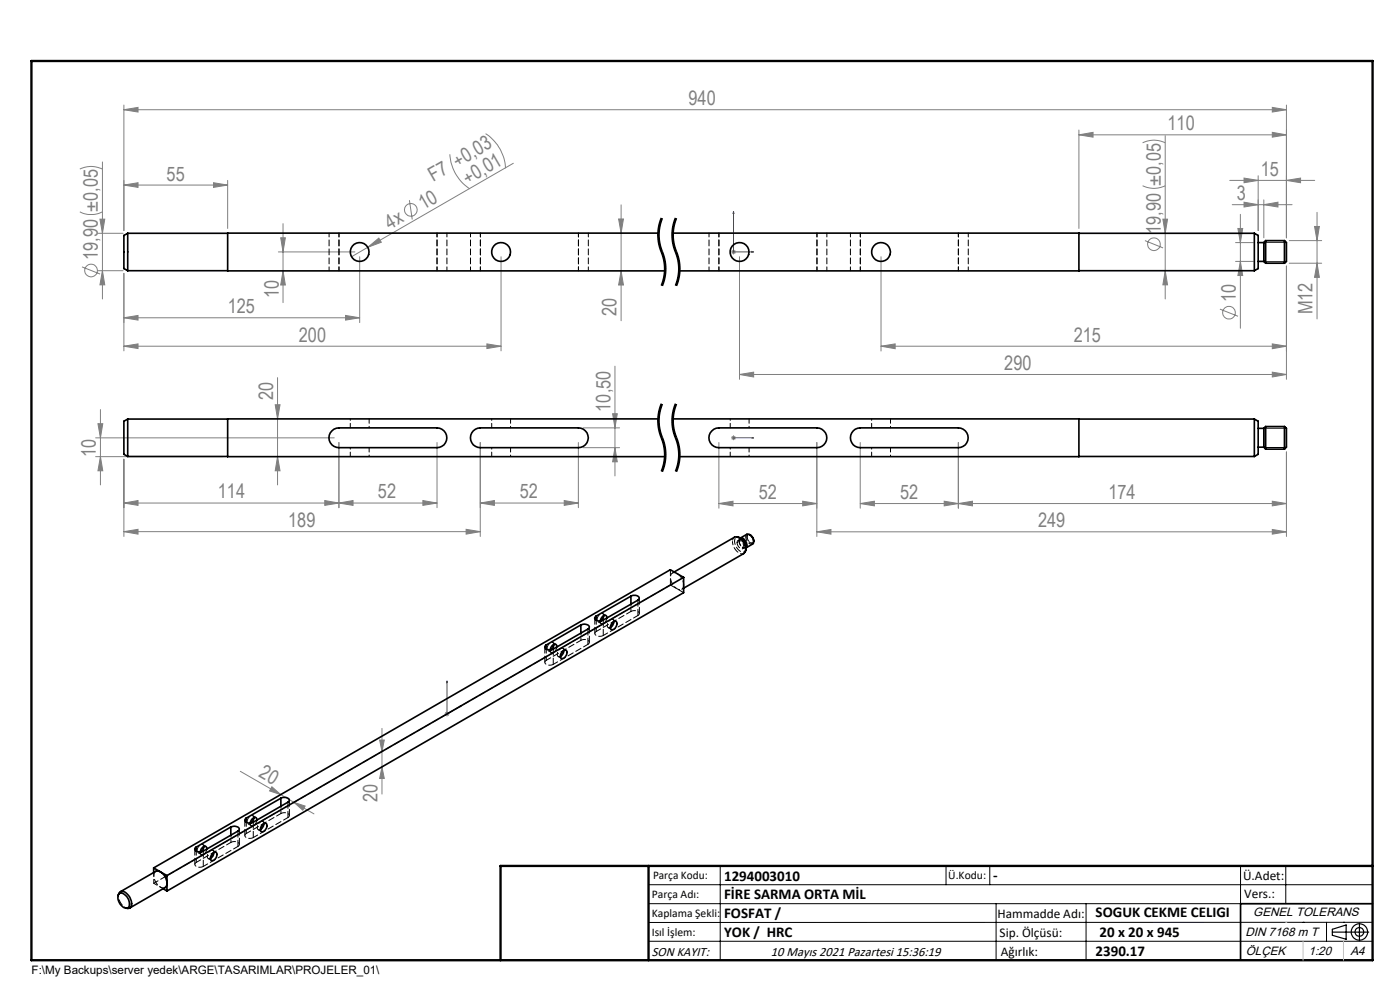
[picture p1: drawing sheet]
<svg xmlns="http://www.w3.org/2000/svg" width="297mm" height="210mm" viewBox="0 0 297 210" stroke-linecap="round" stroke-linejoin="round" font-family="sans-serif">
<g fill="none" stroke="#808080" stroke-width=".21">
<path d="M16.9 35.9l.3-.2a5.4 5.4 0 0 1 4.5 .2M21.7 34.4v29M26.3 39.3l3-.5v.9zM26.3 39.3h22M26.3 23.3l3-.5v1zM26.3 22.3v26.6M26.3 23.3h246.6M45.3 38.8l3 .5-3 .4zM48.3 38.3v10.2M95.4 32.7a9.4 9.4 0 0 0 4.3 7.4M103 28.4a9.2 9.2 0 0 1 4.2 7.3M108.9 34.6l-30.9 17.8"/>
<path d="M228.9 28.6l3-.5v1zM228.9 27.6v20.9M228.9 28.6h44M242.4 39.4l.3 .1a5.3 5.3 0 0 0 4.5-.1M242.4 30.3l.3-.1a5.3 5.3 0 0 1 4.5 .1M247.2 28.8v34.6M260.9 38.3h18M263.9 37.8l3 .5-3 .5zM266.9 37.3v11.6M269.9 22.8l3 .5-3 .5zM269.9 28.1l3 .5-3 .5zM272.9 22.3v28.1"/>
<path d="M272.9 38.3l3-.5v1zM16.9 44.9a5.4 5.4 0 0 0 4.8 0M17.4 56.6l3.8 1.5M20.7 57.4h5.4M20.7 49.5h5.4M21.2 46.5h1l-.5 3zM21.7 57.4l.5 3h-1zM26.3 58v16.4M59.1 53.4h16.2M59.5 50.4h1l-.5 3zM60 47.4v16.8M60 57.5l.5 3h-1z"/>
<path d="M76.3 54.5v13.9M78 52.4l-3.4 2.1M78 52.4l2.4-1.9 .5 .9zM86.9 42.5l.6 4.1M106.3 54.5v19.9M131.2 46.5h1.1l-.5 3zM131.8 57.5l.5 3h-1.1zM131.8 43.5v24.5M155.1 53.4h1M155.3 53.1l.7 .7M155.6 52.9v1.1M156 53.1l-.7 .7"/>
<path d="M156.9 54.5v26M186.9 54.5v20M242.9 51l3.8 1.6M246.7 46.5h1l-.5 3zM247.2 57.4l.5 3h-1zM261.4 43.4h12.7M262.1 51.5h3.8M262.1 55.4h3.8M262.6 48.5h1l-.5 3zM263.1 45.5v24.1M263.1 55.4l.5 3h-1zM263.9 42.9l3 .5-3 .5z"/>
<path d="M268.1 43.4l3-.5v1zM268.1 42.4v8M272.9 56.4v24.1M273.5 55.8h6.9M273.5 51h6.9M278.9 48h1l-.5 3zM279.4 45v22.7M279.4 55.8l.5 3h-1zM26.3 67.4l3-.5v1zM26.3 67.4h50M26.3 73.4l3-.5v1zM26.3 73.4h80"/>
<path d="M73.3 66.9l3 .5-3 .5zM103.3 72.9l3 .5-3 .5zM130.5 77.7v23.3M156.9 79.4l3-.5v1.1zM156.9 79.4h116M186.9 73.4l3-.5v1.1zM186.9 73.4h86M258.8 65.6l3.8 1.5M269.9 72.9l3 .5-3 .6zM269.9 78.9l3 .5-3 .6zM20.3 92.9h50.6M20.3 96.9h27"/>
<path d="M20.8 89.9h1l-.5 3zM21.3 86.9v16M21.3 96.9l.5 3h-1zM26.3 97.4v16.4M58.4 85.9h1l-.5 3zM58.9 80.1v22.8M58.9 96.9l.5 3h-1zM71.9 93.9v13.8M92.7 93.9v13.8M101.9 93.9v19.9M122.7 93.9v13.8M123.7 90.8h7.7"/>
<path d="M123.7 95h7.7M130 87.8h1l-.5 3zM130.5 95l.5 3h-1zM152.5 93.9v13.9M155.1 92.9h1M155.3 92.5l.7 .7M155.6 92.3v1.1M156 92.5l-.7 .7M173.3 93.9v19.9M182.5 93.9v13.9M203.3 93.9v13.9M272.9 95.9v17.9"/>
<path d="M26.3 106.7l3-.5v1zM26.3 112.8l3-.5v1zM26.3 112.8h75.6M68.9 106.2l3 .5-3 .5zM71.9 106.7l3-.5v1zM89.7 106.2l3 .5-3 .5zM92.7 106.7h-66.4M98.9 112.3l3 .5-3 .5zM101.9 106.7l3-.5v1zM101.9 106.7h20.8M119.7 106.2l3 .5-3 .5zM152.5 106.8l3-.5v1z"/>
<path d="M152.5 106.8h20.8M170.3 106.3l3 .5-3 .5zM173.3 112.8l3-.5v1zM173.3 112.8h99.6M182.5 106.8l3-.5v1zM182.5 106.8h90.4M200.3 106.3l3 .5-3 .5zM203.3 106.8l3-.5v1zM269.9 106.3l3 .5-3 .5zM269.9 112.3l3 .5-3 .5zM80.5 157h1l-.5 2.4zM81 154.5v13.9"/>
<path d="M94.3 151.4h1M94.5 151.1l.7 .7M94.8 150.9v1.1M95.2 151.1l-.7 .7M51 163.6l8.5 4.9M57.7 166.9l1.8 1.6-2.3-.7zM59.5 168.5l2.9 1.7M62.4 170.2l2.3 .8-.5 .9zM62.4 170.2l4.2 2.4M81 162.7l.5 2.4h-1z"/>
<circle cx="19.3" cy="57.4" r="1.34"/>
<circle cx="87.2" cy="44.5" r="1.33"/>
<circle cx="244.8" cy="51.8" r="1.34"/>
<circle cx="260.7" cy="66.3" r="1.34"/>
</g>
<g fill="none" stroke="#000" stroke-width=".21">
<path d="M139.9 47l-.3 1.7-.1 1.4 .4 2.6M139.9 52.7a9.7 9.7 0 0 1 .6 7M140.2 52.2l.2 .8M140.2 46.2l-.3 .8M140.4 46.3a9.7 9.7 0 0 0 .3 7.9 9.3 9.3 0 0 1-.3 6.4M140.4 53l.1 .2M140.4 46.7l-.5 2.5v1.7l.3 1.3M140.5 53.2l.1 .2zM140.5 59.7l-.3 .8M140.6 46.3l-.2 .4M140.6 53.4l.5 1.6a9.5 9.5 0 0 1-.1 4.4M140.9 59.9l-.3 .8"/>
<path d="M141 59.4l-.1 .4M143.2 52.2l.1 .4M143.2 46.2a9.9 9.9 0 0 0 .3 8.1l.4 2.5v1.3l-.4 1.6M143.3 52.6a10.1 10.1 0 0 1 .7 6.8M143.3 47.1l-.4 2.5 .3 2.6M143.4 46.3a9.7 9.7 0 0 0 .3 7.9 9.3 9.3 0 0 1-.3 6.4M143.5 59.7l-.3 .8M143.6 46.3l-.3 .8M143.9 59.9l-.3 .8M144 59.4l-.1 .4M268.1 55.5h4.7M268.1 51.4h4.7"/>
<path d="M139.5 88.6v1.3M139.5 89.9l.4 2.2M139.9 86.4l-.4 2.2M139.9 92.1l.5 1.2M140.2 86.9l-.3 2.6 .1 1.2 .4 1.7M140.2 85.6l-.3 .8M140.4 93.3l.3 1.2M140.4 85.7a9.7 9.7 0 0 0 .3 8 9.3 9.3 0 0 1-.3 6.3M140.4 92.4l.1 .2M140.4 86.1l-.2 .9M140.5 92.6l.1 .2zM140.6 85.7l-.2 .4"/>
<path d="M140.6 92.8l.6 2.5M140.7 99.7l-.1 .4M140.7 94.5a9.1 9.1 0 0 1-.5 5.5M141.1 98.4l-.4 1.3M141.2 95.3l.1 1.4M141.3 96.7l-.2 1.7M142.5 88.6v1.3M142.5 89.9l.3 1.8 .6 1.6M143.2 86.9l-.3 2.6 .4 2.5M143.2 85.6l-.4 1.3-.3 1.7M143.3 92l.7 2 .2 1.3M143.3 86.5l-.1 .5"/>
<path d="M143.4 93.3l.3 1.2M143.4 85.7a9.7 9.7 0 0 0 .3 8 9.3 9.3 0 0 1-.3 6.3M143.6 85.7l-.3 .8M143.7 99.7l-.1 .4M143.7 94.5l.2 2.6-.2 1.2-.5 1.7M144.1 98.4l-.4 1.3M144.2 95.3l.1 1.4M144.3 96.7l-.2 1.7M268.1 94.9h4.7M268.1 90.8h4.7M158.6 113.4a1.15 1.15 0 0 1 1.1 1.8M137.6 187.7h153.6"/>
<path d="M137.6 191.7h153.6M137.6 199.7h153.6M152.8 183.7v20M200.7 183.7v4M210 183.7v4M211.3 191.7v12M230.4 191.7v12M263.2 183.7v20M272.8 183.7v8M276.4 195.6h.1M281.4 195.6v4.1M285 195.6h.1"/>
<path d="M291.2 195.6l-153.6 .1"/>
</g>
<path d="M158.6 113.4a1.19 1.19 0 0 0 1.1 1.8" fill="none" stroke="#000" stroke-width=".21" stroke-dasharray="1.3 .6" stroke-dashoffset=".3" stroke-linecap="butt"/>
<path d="M140.4 46.3a9.3 9.3 0 0 0 0 7.1M140.4 53.4a9.3 9.3 0 0 1 0 7.2M143.4 46.3a9.3 9.3 0 0 0 0 7.1M143.4 53.4a9.3 9.3 0 0 1 0 7.2M140.4 85.7a9.3 9.3 0 0 0 0 7.1M140.4 92.8a9.3 9.3 0 0 1 0 7.2M143.4 85.7a9.3 9.3 0 0 0 0 7.1M143.4 92.8a9.3 9.3 0 0 1 0 7.2" fill="none" stroke="#000" stroke-width=".21" stroke-dasharray="6.3 1.3 1.3 1.3" stroke-dashoffset="4.6" stroke-linecap="butt"/>
<g fill="none" stroke="#000" stroke-width=".25">
<path d="M282.6 197.7h7.8M282.6 197.1l3-.9v3l-3-.8zM288.4 195.8v3.8M106.2 203.7h185"/>
<circle cx="288.4" cy="197.7" r="1.74"/>
<circle cx="288.4" cy="197.7" r=".93"/>
</g>
<path d="M155.6 44.9v8.5h4.3M155.6 44.9l.1 .4h-.2zM159.5 53.3l.4 .1-.4 .1zM155.5 92.9h.2zM155.6 92.9h.1M155.6 92.9h4.3M159.9 92.9h-.4h.4M94.8 144.5v6.9l3.1-1.7M94.8 144.5l.1 .3h-.1zM97.6 149.8l.3-.1-.3 .3z" fill="none" stroke="#00f" stroke-width=".21"/>
<path d="M158.7 113.4h-.1" fill="none" stroke="#000" stroke-width=".21" stroke-dasharray="1.3 .6"/>
<path d="M291.2 191.7h-28v12" fill="none" stroke="#000" stroke-width=".35"/>
<path d="M6.7 12.9h284.5v190.8h-284.5zM137.6 183.7v20M291.2 183.7h-185v20" fill="none" stroke="#000" stroke-width=".5"/>
<path d="M276.4 199.7v4M285 199.7v4" fill="none" stroke="#c0c0c0" stroke-width=".21"/>
<path d="M272.8 195.6h.1" fill="none" stroke="#c0c0c0" stroke-width=".25"/>
<g fill="#00f">
<path d="M159.5 53.3l.4 .1-.4 .1zM155.6 44.9l.1 .4h-.2z"/>
<path d="M159.5 92.9h.4zM155.5 92.9h.2z"/>
<path d="M97.6 149.8l.3-.1-.3 .3zM94.8 144.5l.1 .3h-.1z"/>
</g>
<g fill="#808080">
<path d="M78 52.4l2.4-1.9 .5 .9z"/>
<path d="M45.3 38.8l3 .5-3 .4zM26.3 39.3l3-.5v.9zM272.9 38.3l3-.5v1zM263.9 37.8l3 .5-3 .5zM73.3 66.9l3 .5-3 .5zM26.3 67.4l3-.5v1zM68.9 106.2l3 .5-3 .5zM26.3 106.7l3-.5v1zM98.9 112.3l3 .5-3 .5zM26.3 112.8l3-.5v1z"/>
<path d="M26.3 23.3l3-.5v1zM269.9 22.8l3 .5-3 .5zM228.9 28.6l3-.5v1zM269.9 28.1l3 .5-3 .5zM26.3 73.4l3-.5v1zM103.3 72.9l3 .5-3 .5zM186.9 73.4l3-.5v1.1zM269.9 72.9l3 .5-3 .6zM156.9 79.4l3-.5v1.1zM269.9 78.9l3 .5-3 .6zM263.9 42.9l3 .5-3 .5zM268.1 43.4l3-.5v1zM203.3 106.8l3-.5v1zM269.9 106.3l3 .5-3 .5zM173.3 112.8l3-.5v1zM269.9 112.3l3 .5-3 .5z"/>
<path d="M152.5 106.8l3-.5v1zM170.3 106.3l3 .5-3 .5z"/>
<path d="M182.5 106.8l3-.5v1zM200.3 106.3l3 .5-3 .5z"/>
<path d="M279.4 55.8l.5 3h-1zM278.9 48h1l-.5 3zM21.7 57.4l.5 3h-1zM21.2 46.5h1l-.5 3z"/>
<path d="M59.5 50.4h1l-.5 3zM60 57.5l.5 3h-1zM131.2 46.5h1.1l-.5 3zM131.8 57.5l.5 3h-1.1zM262.6 48.5h1l-.5 3zM263.1 55.4l.5 3h-1zM20.8 89.9h1l-.5 3zM21.3 96.9l.5 3h-1zM130 87.8h1l-.5 3zM130.5 95l.5 3h-1zM58.4 85.9h1l-.5 3zM58.9 96.9l.5 3h-1zM80.5 157h1l-.5 2.4zM81 162.7l.5 2.4h-1z"/>
<path d="M246.7 46.5h1l-.5 3zM247.2 57.4l.5 3h-1z"/>
<path d="M57.7 166.9l1.8 1.6-2.3-.7zM62.4 170.2l2.3 .8-.5 .9z"/>
<path d="M71.9 106.7l3-.5v1zM89.7 106.2l3 .5-3 .5zM101.9 106.7l3-.5v1zM119.7 106.2l3 .5-3 .5z"/>
</g>
<g fill="none" stroke="#000" stroke-width=".35">
<path d="M27.1 49.5l-.8 .4v7.1l.8 .4M27.1 49.5v7.9M27.1 49.5h21.2M27.1 57.4l114 .1M139.7 49.5h-91.4v8M142.7 49.5h86.2v8M228.9 49.5h37.2M266.1 49.5v7.9M266.1 49.5l.8 .4v7.1l-.8 .4M266.1 57.4l-122 .1M266.9 55.4h1.2M266.9 51.5h1.2"/>
<path d="M268.1 51.5v3.9M268.1 55.4l.4 .4M268.5 51v4.8M268.5 51l-.4 .5M268.5 51h4M268.5 55.8h4M272.5 51l.4 .5v3.9l-.4 .4M272.5 51v4.8M27.1 88.9v7.9M27.1 88.9l-.8 .5v7l.8 .4M27.1 88.9h21.2M27.1 96.8l114 .1"/>
<path d="M70.4 91.4l.4-.4 1.1-.2h20.8a2.1 2.1 0 0 1 2.1 2.1 2.1 2.1 0 0 1-2.1 2.1h-20.8a2.08 2.08 0 0 1-1.9-1.3 2.08 2.08 0 0 1 .4-2.3zM100.4 91.4l1-.6h.5h20.8a2.1 2.1 0 0 1 2.1 2.1 2.1 2.1 0 0 1-2.1 2.1h-20.8a2.1 2.1 0 0 1-1.9-1.3 2.1 2.1 0 0 1 .4-2.3zM139.7 88.9h-91.4v8M142.7 88.9h86.2v8M151 91.4l.9-.6h.6h20.8a2.1 2.1 0 0 1 2.1 2.1 2.1 2.1 0 0 1-2.1 2.1h-20.8a2.08 2.08 0 0 1-1.9-1.3 2.08 2.08 0 0 1 .4-2.3zM181 91.4l.4-.4 1.1-.2h20.8a2.1 2.1 0 0 1 2.1 2.1 2.1 2.1 0 0 1-2.1 2.1h-20.8a2.1 2.1 0 0 1-1.9-1.3 2.1 2.1 0 0 1 .4-2.3zM228.9 88.9h37.2M266.1 88.9v7.9M266.1 88.9l.8 .5v7l-.8 .4M266.1 96.8l-122 .1M266.9 94.9h1.2M266.9 90.9h1.2"/>
<path d="M268.1 90.9v4M268.1 94.9l.4 .4M268.5 90.5v4.8M268.5 90.5l-.4 .4M268.5 90.5h4M268.5 95.3h4M272.5 90.5v4.8M272.5 90.5l.4 .4v3.1a1.12 1.12 0 0 1-.4 1.3M156.3 113.9a2.26 2.26 0 0 1 1.8 3.1M157.1 114.1l1.3-.8a1.47 1.47 0 0 1 1.3 2l-1.4 .9a1.47 1.47 0 0 0-1.2-2.1M157.6 114.5l.3 .4 .3 .7M159 113.4a1.47 1.47 0 0 1 .9 1.5"/>
<path d="M115.9 136.8v.9M117.5 136.7l-.1 .6-.4 .5M118.1 137.2v-.2a.6 .6 0 0 0-.6-.3 .6 .6 0 0 0-.6 .5l-.2 .7M119.3 138.2a.56 .56 0 0 1 .9-.2 .56 .56 0 0 1 0 .9 .8 .8 0 0 1-1.3 .6v-.7zM119.6 138l-.2 .7-.5 .5M123.2 132.6a1.33 1.33 0 0 1 1.8 .4l-.3 .4-7.3 4.3a1.08 1.08 0 0 1-1.8-.6l.3-.3M123.2 132.6l-7.3 4.2M123.2 132.6v1.7M126.5 130.7v.8M128.1 130.6l-.3 .8-.2 .3M128.7 131.1v-.4a.8 .8 0 0 0-1.3 .7l-.1 .3M130 132a.51 .51 0 0 1 .7-.2 .51 .51 0 0 1 .2 .7 1.06 1.06 0 0 1-1.3 1l-.1-.5z"/>
<path d="M130.2 131.9l-.2 .7-.5 .5M133.8 126.5a1.22 1.22 0 0 1 1.8 .4l-.3 .4-7.3 4.2a1.25 1.25 0 0 1-1.8-.4l.3-.4M133.8 126.5l-7.3 4.2M133.8 126.5v1.7M143.1 121.3l12.7-7.3a2.04 2.04 0 0 1 2.2 1.7l.2 1-.4 .7-12.8 7.4M145 122.5l-109.6 63.2M145 122.5v3.2l-109.6 63.3M145 122.5l-2.8-1.6-109.6 63.2M41.6 179.7v.8M43.2 179.6l-.1 .5-.4 .6M49 175.4a1.33 1.33 0 0 1 1.8 .5l-.4 .4-7.3 4.2a1.08 1.08 0 0 1-1.8-.6l.3-.2M49 175.4l-7.4 4.3"/>
<path d="M49 175.4v1.8M52.2 173.6v.8M53.8 173.5l-.1 .5-.4 .5M54.5 174l-.1-.4a.8 .8 0 0 0-1.2 .6l-.1 .4M55.7 174.9a.56 .56 0 0 1 .9-.2 .56 .56 0 0 1 0 .9 .8 .8 0 0 1-1.3 .6v-.6zM56 174.7l-.1 .5-.7 .8M59.6 169.3a1.25 1.25 0 0 1 1.8 .4l-.3 .5-7.4 4.2a1.25 1.25 0 0 1-1.8-.4l.3-.4M59.6 169.3l-7.4 4.3M59.6 169.3v1.7M25.1 189.9a.95 .95 0 0 1 .7-.9 .95 .95 0 0 1 1 .5 2.49 2.49 0 0 1 .9 3l-.4 .2-.6-.1M25.2 189.7l.1-.1a1.43 1.43 0 0 1 1.8 .9 1.54 1.54 0 0 1 0 2.1 2 2 0 0 1-2.1-2.1zM25.5 189.2l7.5-4.4a2.03 2.03 0 0 1 2.3 1.9l.1 1-.4 .6-7.5 4.3"/>
<path d="M32.6 184.1l2.8 1.6M32.6 184.1v1M34.6 188.5l.8 .5M35.4 185.7v3.3M43.9 180.1a.52 .52 0 0 0-.4-.6 .52 .52 0 0 0-.6 .4l-.4 .8M45.1 181a.51 .51 0 0 1 .7-.2 .51 .51 0 0 1 .2 .7 .92 .92 0 0 1-1.3 .9v-.7zM45.4 180.8l-.2 .8-.6 .5"/>
<circle cx="76.3" cy="53.4" r="1.99"/>
<circle cx="106.3" cy="53.5" r="2"/>
<circle cx="156.9" cy="53.5" r="2"/>
<circle cx="186.9" cy="53.4" r="1.99"/>
</g>
<g fill="none" stroke="#000" stroke-width=".21" stroke-dasharray="1.3 .6" stroke-dashoffset=".4">
<path d="M69.8 49.4v8M71.9 57.4v-8M92.7 57.4v-8M94.8 57.4v-8M99.8 49.4v8M101.9 57.4v-8M122.7 57.4v-8M124.8 57.4v-8M150.4 49.4v8M152.5 57.4v-8M173.3 57.4v-8M175.4 57.4v-8"/>
<path d="M180.4 49.4v8M182.5 57.4v-8M203.3 57.4v-8M205.4 57.4v-8M156.8 114.7l.1-.4 .2-.2M158.2 113.9a1.41 1.41 0 0 0 1.5 1.5M116.3 138l.6 .4M117.9 136.7l-.6-.4M118.4 139.3l.7 .3M120.1 137.9l-.7-.4M126.5 133.9v-2.4M126.9 131.9l.6 .4"/>
<path d="M128.5 130.5l-.6-.3M129 133.1l.7 .4M130.7 131.8l-.7-.4M145 124.1a2.73 2.73 0 0 0-2.1-2.6 1.2 1.2 0 0 0-.5 1.8 2.02 2.02 0 0 0 2.3 1.7l.2-.4 .1-.5M115.9 140.1v-2.4M43.7 179.5l-.7-.4M52.2 176.8v-2.4M52.6 174.8l.7 .3M54.3 173.4l-.7-.4M54.8 176l.7 .4M56.5 174.7l-.7-.4M32.6 187.4l2 1.1"/>
<path d="M32.6 185.1v2.3M41.6 182.9v-2.4M42 180.9l.7 .4M44.2 182.1l.7 .4M45.9 180.8l-.7-.4"/>
</g>
<g fill="none" stroke="#000" stroke-width=".21" stroke-dasharray="1.3 .6" stroke-dashoffset="1">
<path d="M74.3 88.8v1.9M74.3 94.9v1.9M78.3 90.7v-1.9M78.3 96.8v-1.9M104.3 88.8v1.9M104.3 94.9v1.9M108.3 90.7v-1.9M108.3 96.8v-1.9M154.9 88.8v1.9M154.9 94.9v1.9M158.9 90.7v-1.9M158.9 96.8v-1.9"/>
<path d="M184.9 88.8v1.9M184.9 94.9v1.9M188.9 90.7v-1.9M188.9 96.8v-1.9"/>
</g>
<path d="M155.8 114l-.3 .3-.1 .6M158.5 113.9l.2-.5 .5 .1M27 192.7a2.76 2.76 0 0 1-1.8-3.2" fill="none" stroke="#000" stroke-width=".21" stroke-dasharray="1.3 .6" stroke-dashoffset=".5"/>
<g fill="none" stroke="#000" stroke-width=".21" stroke-dasharray="1.3 .6">
<path d="M156.4 115.1l.1-.4a.97 .97 0 0 1 1.3 1.1 .53 .53 0 0 1-.4 .7 .53 .53 0 0 1-.7-.4l-.3-1M156.8 114.7v.2M157 114.4l-.4 .2M157.1 114.1l-.1 .1M157.5 116.1l.1 .1M157.6 116.4l.4-.3M158.2 116.2h.1M158.5 113.3l-.3 .6M115.6 137.2v3.3M124.7 136.7v-3.3M125 136.3v-3.3M126.2 131.1v3.3"/>
<path d="M128 134.8v-3.3M135.3 130.6v-3.3M135.6 130.1v-3.2M142.2 120.8v3.3M142.2 124.1l2.9 1.6M143.1 121.3l-.5 .2M144.6 125l.5-.2M117.4 140.9v-3.2M50.5 179.5v-3.2M50.8 179.1v-3.3M51.9 174v3.2M53.7 177.7v-3.3"/>
<path d="M61.1 173.4v-3.2M61.4 173v-3.3M33 184.8a1.99 1.99 0 0 0 .3 2.7l.8 .7 .5 .2 .4-.1M41.3 180.1v3.3M43.1 183.8v-3.3"/>
</g>
<path d="M123.2 135.8l-7.3 4.3M128 134.8l7.3-4.2M133.8 129.7l-7.3 4.2M142.2 124.1l-109.6 63.3M117.4 140.9l7.3-4.2M49 178.7l-7.4 4.2M53.7 177.7l7.4-4.3M59.6 172.6l-7.4 4.2M43.1 183.8l7.4-4.3" fill="none" stroke="#000" stroke-width=".21" stroke-dasharray="1.3 .6" stroke-dashoffset=".2"/>
<g fill="none" stroke="#000" stroke-width=".21" stroke-dasharray="1.3 .6" stroke-dashoffset=".3">
<path d="M158.2 115.5a.53 .53 0 0 1-.4 .7 .53 .53 0 0 1-.6-.4l-.4-.9M158.3 116.2a1.32 1.32 0 0 1-1.5-1.5M159.9 114.7a.52 .52 0 0 1-.5 .5 .52 .52 0 0 1-.5-.4l-.4-.9M116.7 137.8a.5 .5 0 0 0 .3 .7 .5 .5 0 0 0 .7-.3l.4-1M124.7 136.7a.56 .56 0 0 0 .3-.7 .56 .56 0 0 0-.7-.3l-1.1 .1M126.5 133.9a.56 .56 0 0 0-.2 .8 .56 .56 0 0 0 .7 .3l1-.2M127.3 131.7a.5 .5 0 0 0 .4 .6 .5 .5 0 0 0 .6-.3l.5-.9M135.3 130.6a.56 .56 0 0 0 .3-.8 .56 .56 0 0 0-.7-.3l-1.1 .2M115.9 140.1a.56 .56 0 0 0-.2 .7 .56 .56 0 0 0 .7 .3l1-.2M50.5 179.5a.56 .56 0 0 0 .2-.7 .56 .56 0 0 0-.7-.3l-1 .2M52.2 176.8a.56 .56 0 0 0-.2 .7 .56 .56 0 0 0 .7 .3l1-.1M53.1 174.6a.5 .5 0 0 0 .3 .6 .5 .5 0 0 0 .6-.3l.5-.9"/>
<path d="M61.1 173.4a.56 .56 0 0 0 .2-.7 .56 .56 0 0 0-.7-.3l-1 .2M41.6 182.9a.56 .56 0 0 0-.2 .8 .56 .56 0 0 0 .7 .2l1-.1M42.5 180.7a.5 .5 0 0 0 .3 .6 .5 .5 0 0 0 .6-.3l.5-.9"/>
</g>
<path d="M118.9 139.2a.5 .5 0 0 1-.7-.1 .5 .5 0 0 1 .1-.7 .91 .91 0 0 1 1.2-.8l.1 .3M129.5 133.1a.5 .5 0 0 1-.7-.1 .5 .5 0 0 1 .1-.7 .91 .91 0 0 1 1.2-.8l.1 .3M55.3 176a.5 .5 0 0 1-.7-.2 .5 .5 0 0 1 0-.6 .91 .91 0 0 1 1.3-.8l.1 .3M44.6 182.1a.5 .5 0 0 1-.6-.1 .5 .5 0 0 1 0-.7 .91 .91 0 0 1 1.3-.8l.1 .3" fill="none" stroke="#000" stroke-width=".21" stroke-dasharray="1.3 .6" stroke-dashoffset="-.2"/>
<path d="M155.4 114.9a2.73 2.73 0 0 0 2.1 2.6l.3-.1M156.8 114.9l.2-.5 .6 .1M158.2 116.7a.9 .9 0 0 1-1.6-.1l-.5-.9-.3-.9M117.5 136.7l-.1-.3a.97 .97 0 0 0-1.3 1 .49 .49 0 0 0 .3 .7 .49 .49 0 0 0 .6-.3M128.1 130.6l-.1-.3a.97 .97 0 0 0-1.3 1 .49 .49 0 0 0 .3 .6 .49 .49 0 0 0 .6-.2M43.2 179.6l-.1-.4a.97 .97 0 0 0-1.3 1.1 .49 .49 0 0 0 .3 .6 .49 .49 0 0 0 .6-.2M53.8 173.4l-.1-.3a.97 .97 0 0 0-1.3 1.1 .49 .49 0 0 0 .3 .6 .49 .49 0 0 0 .6-.3" fill="none" stroke="#000" stroke-width=".21" stroke-dasharray="1.3 .6" stroke-dashoffset=".6"/>
<path d="M155.8 114.8l.3-.7 .5-.2" fill="none" stroke="#000" stroke-width=".21" stroke-dasharray="1.3 .6" stroke-dashoffset=".7"/>
<path d="M123.2 135.8v-1.5M133.8 129.7v-1.6M49 178.7v-1.6M59.6 172.6v-1.6" fill="none" stroke="#000" stroke-width=".21" stroke-dasharray="1.3 .6" stroke-dashoffset=".8"/>
<g font-size="4.2" fill="#808080">
<text x="146.1" y="22.3">940</text>
<text x="247.7" y="27.6">110</text>
<text x="35.3" y="38.3">55</text>
<text x="91.9" y="38.6" transform="rotate(-30 91.9 38.6)">F7 +0,03</text>
<text x="99.2" y="39.2" transform="rotate(-30 99.2 39.2)">+0,01</text>
<text x="267.5" y="37.3">15</text>
<text x="89.8" y="44.6" transform="rotate(-30 89.8 44.6)">10</text>
<text x="262.4" y="42.4">3</text>
<text x="82.7" y="48.8" transform="rotate(-30 82.7 48.8)">4x</text>
<text x="246.3" y="49.6" transform="rotate(-90 246.3 49.6)">19,90 ±0,05</text>
<text x="20.8" y="55.1" transform="rotate(-90 20.8 55.1)">19,90 ±0,05</text>
<text x="59.1" y="63.2" transform="rotate(-90 59.1 63.2)">10</text>
<text x="262.2" y="64.1" transform="rotate(-90 262.2 64.1)">10</text>
<text x="48.3" y="66.4">125</text>
<text x="130.8" y="67.1" transform="rotate(-90 130.8 67.1)">20</text>
<text x="278.5" y="66.7" transform="rotate(-90 278.5 66.7)">M12</text>
<text x="63.4" y="72.5">200</text>
<text x="227.8" y="72.5">215</text>
<text x="213.1" y="78.5">290</text>
<text x="58" y="84.9" transform="rotate(-90 58 84.9)">20</text>
<text x="129.5" y="87.3" transform="rotate(-90 129.5 87.3)">10,50</text>
<text x="20.4" y="97" transform="rotate(-90 20.4 97)">10</text>
<text x="46.2" y="105.7">114</text>
<text x="80.2" y="105.7">52</text>
<text x="110.3" y="105.7">52</text>
<text x="161" y="105.8">52</text>
<text x="190.9" y="105.8">52</text>
<text x="235.2" y="105.8">174</text>
<text x="61.1" y="111.8">189</text>
<text x="220.2" y="111.8">249</text>
<text x="54.7" y="164.6" transform="rotate(30 54.7 164.6)">20</text>
<text x="80.1" y="170.2" transform="rotate(-90 80.1 170.2)">20</text>
</g>
<g font-size="3.2">
<text x="153.6" y="186.8">1294003010</text>
<text x="153.6" y="190.8">FİRE SARMA ORTA MİL</text>
<text x="210.7" y="186.6">-</text>
<text x="153.6" y="194.8">FOSFAT /</text>
<text x="232.4" y="194.5">SOGUK CEKME CELIGI</text>
<text x="153.6" y="198.8">YOK / HRC</text>
<text x="232.4" y="202.8">2390.17</text>
<text x="233.2" y="198.8">20 x 20 x 945</text>
</g>
<g font-size="2.8">
<text x="263.7" y="186.7">Ü.Adet:</text>
<text x="263.9" y="190.5">Vers.:</text>
<text x="211.6" y="194.8">Hammadde Adı:</text>
<text x="138.3" y="202.8">SON KAYIT:</text>
<text x="163.6" y="202.8">10 Mayıs 2021 Pazartesi 15:36:19</text>
<text x="212.1" y="198.7">Sip. Ölçüsü:</text>
<text x="212.3" y="202.7">Ağırlık:</text>
</g>
<g font-size="2.6">
<text x="265.9" y="194.4">GENEL TOLERANS</text>
<text x="264.2" y="198.5">DIN 7168 m T</text>
<text x="264.3" y="202.6">ÖLÇEK</text>
<text x="277.6" y="202.6">1:20</text>
<text x="286.5" y="202.6">A4</text>
</g>
<g font-size="2.5">
<text x="138.3" y="190.5">Parça Adı:</text>
<text x="138.5" y="186.5">Parça Kodu:</text>
<text x="201.2" y="186.5">Ü.Kodu:</text>
<text x="138.3" y="194.5">Kaplama Şekli:</text>
<text x="138.3" y="198.6">Isıl İşlem:</text>
<text x="6.7" y="206.7">F:\My Backups\server yedek\ARGE\TASARIMLAR\PROJELER_01\</text>
</g>
</svg>
